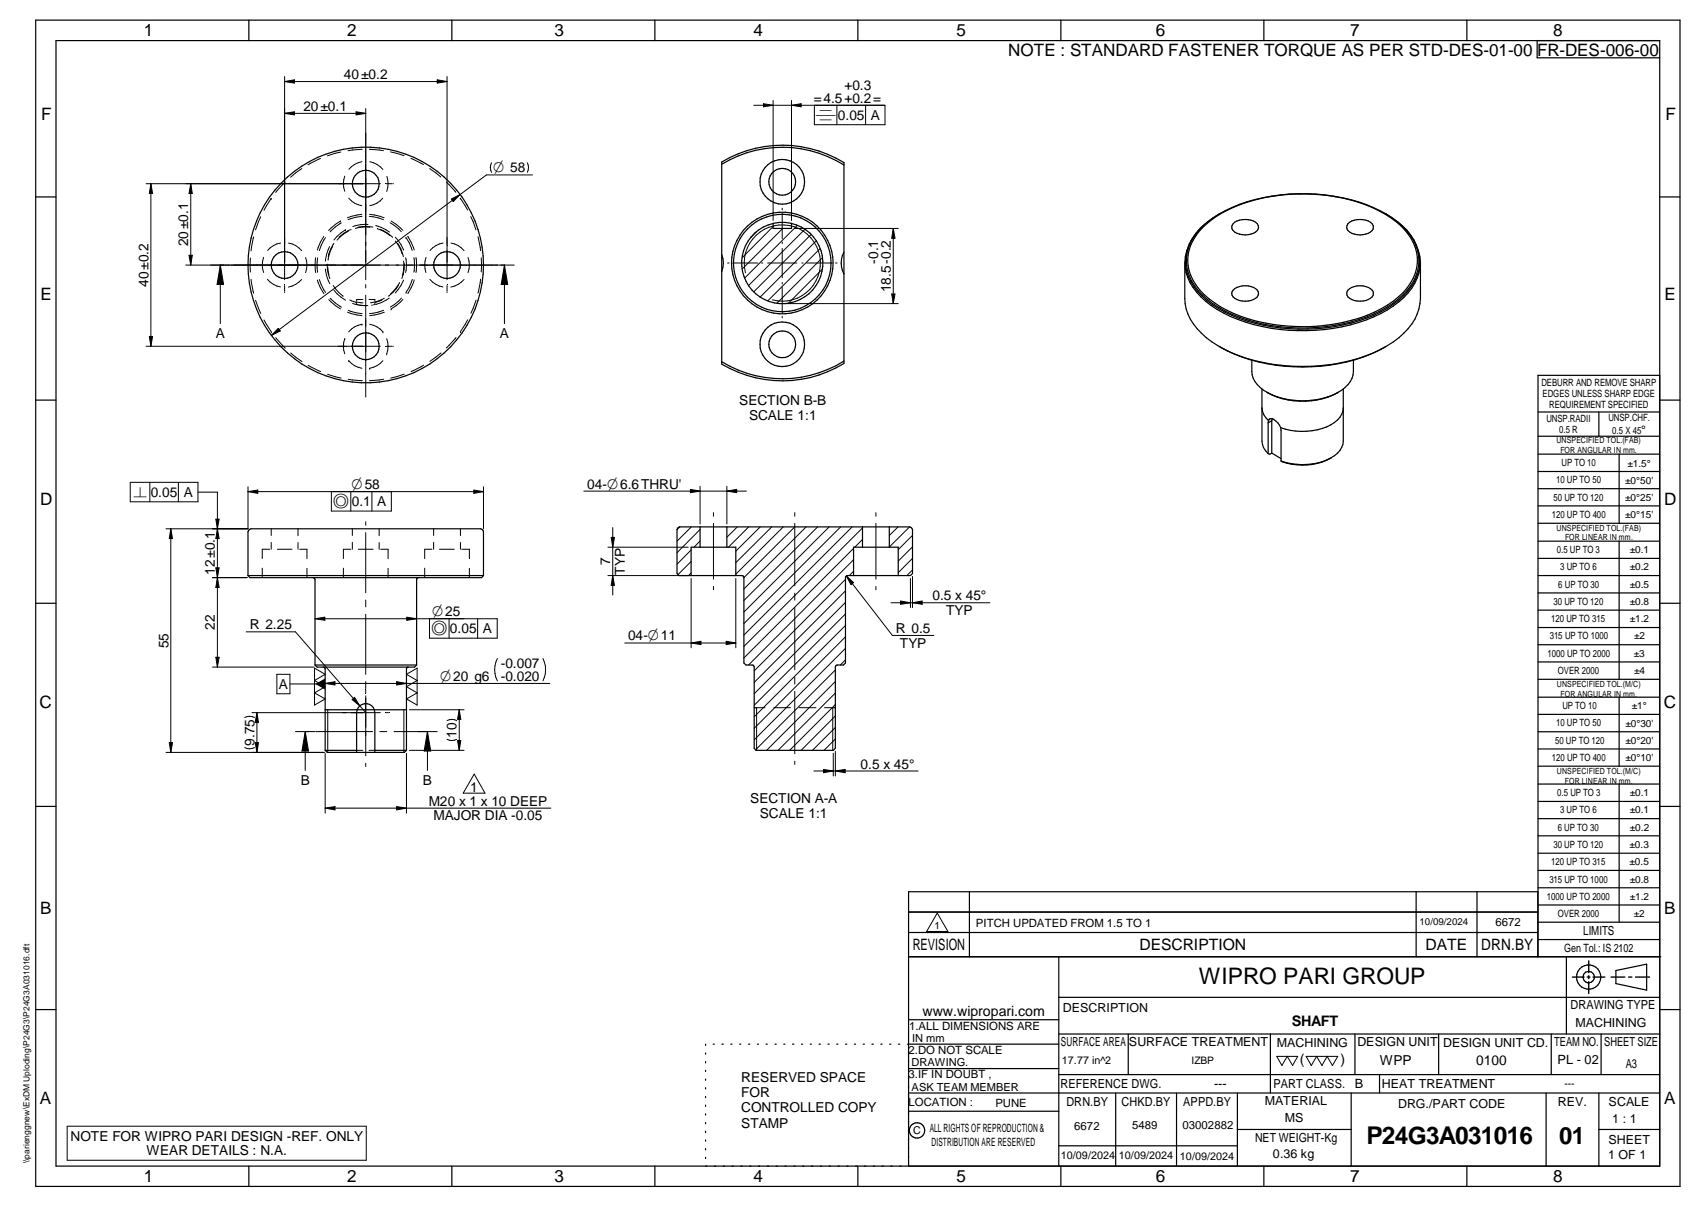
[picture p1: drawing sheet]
<svg xmlns="http://www.w3.org/2000/svg" width="420mm" height="297mm" viewBox="0 0 420 297" stroke-linecap="round" stroke-linejoin="round" font-family="sans-serif">
<g fill="none" stroke="#000" stroke-width=".3">
<path d="M8.8 5h405v287h-405zM13.8 10h395v277h-395zM61.3 5v5M111.3 5v5M161.3 5v5M211.3 5v5M261.3 5v5M311.3 5v5M361.3 5v5M378.6 10v4.2h30.2M8.8 48.5h5M177.7 40.4v26.4"/>
<path d="M177.7 40.4v-.5a29 29 0 0 1 30.1 .1v49.5a29.1 29.1 0 0 1-30.1 .1v-22.8M177.7 40.4a28.6 28.6 0 0 1 30.1 .2M190.4 55v1.2h4.5v-1.2M190.4 55a10 10 0 0 0-6 15.4 10 10 0 0 0 16.5 0 10 10 0 0 0-6-15.4M190.4 55a9.3 9.3 0 0 1 4.5 0M295.1 56.8a10.7 10.7 0 0 0-.1 15 29.3 29.3 0 0 0 16.2 8.3 45.6 45.6 0 0 0 29.1-3.4 17 17 0 0 0 9.1-10 10 10 0 0 0-.6-6.4M296.6 55.6a31.8 31.8 0 0 1 17.2-7.3 43.9 43.9 0 0 1 26.4 3.9 15.8 15.8 0 0 1 8.7 10 11.2 11.2 0 0 1-4.4 10.8 32.9 32.9 0 0 1-17.7 7 43.6 43.6 0 0 1-26.2-4.5 15.7 15.7 0 0 1-7.7-8.9 10.9 10.9 0 0 1 3.7-11zM296.8 55.1a13.7 13.7 0 0 0-4.9 8M300.6 52.5l-.2 .1a20.5 20.5 0 0 0-5.3 4.2M304.1 54.7a5 5 0 0 1 5.6 .4 1.5 1.5 0 0 1-1 2.3 4.9 4.9 0 0 1-5-.7 1.29 1.29 0 0 1 .4-2zM332 55.1a4.7 4.7 0 0 1 5.9 0 1.45 1.45 0 0 1-.9 2.3 4.9 4.9 0 0 1-5-.7 1.3 1.3 0 0 1 0-1.6zM341.1 52.5l.1 .1a18.6 18.6 0 0 1 7 6.5"/>
<path d="M344.2 54.7a12.1 12.1 0 0 1 5.2 10.7 14.2 14.2 0 0 1-6.5 9.3 40.7 40.7 0 0 1-25.4 5.9 38.3 38.3 0 0 1-18.8-5.9 13.7 13.7 0 0 1-6.5-10.5 11.4 11.4 0 0 1 2.9-7.3M344.2 54.7a37.5 37.5 0 0 0-22.3-7 40.3 40.3 0 0 0-23.2 6l-1.3 1-2.3 2.2M344.2 54.7a13.7 13.7 0 0 1 5.5 8.5M408.8 48.5h5M177.7 62.7a5.4 5.4 0 0 1 0 4.1M207.8 62.1a5.5 5.5 0 0 0 0 5.3M291.9 63.2a11.4 11.4 0 0 0 3.9 9.9 31.6 31.6 0 0 0 17.2 7.7 44.7 44.7 0 0 0 28.7-4.5 15.3 15.3 0 0 0 8-10.4l.1-1.3M304.1 71a4.8 4.8 0 0 1 5.6 .4 1.47 1.47 0 0 1-1 2.3 4.8 4.8 0 0 1-5-.6 1.29 1.29 0 0 1 .4-2.1zM332 71.4a4.4 4.4 0 0 1 6.2 .4 1.5 1.5 0 0 1-1.2 1.9 4.8 4.8 0 0 1-5-.6 1.3 1.3 0 0 1 0-1.7zM349.7 63.2l.1 1.4M349.8 64.6v8.8a12.6 12.6 0 0 1-5.3 9.7 37.6 37.6 0 0 1-22.6 7.1 40.6 40.6 0 0 1-23.5-6.1 14.3 14.3 0 0 1-6.5-9.4l-.1-10.1M8.8 98.5h5"/>
<path d="M207.8 88.9a28.6 28.6 0 0 1-30.1 .1M300.3 85.3a44.6 44.6 0 0 0 37.3 1.9l3.7-1.9M308.3 88.6a6.9 6.9 0 0 0 1.4 6.1 14.6 14.6 0 0 0 10.4 3.9 17.1 17.1 0 0 0 11.1-3.2 5.4 5.4 0 0 0 2.1-4v-2.8M310.8 95.8v12.8a4.2 4.2 0 0 0 1.5 3M312 96.5a18.7 18.7 0 0 0 17.6 0M330.8 95.8v12.8a5.5 5.5 0 0 1-4 4.6 16.2 16.2 0 0 1-11.3 .3M408.8 92.4h-30v143.1M408.8 98.5h5M310.8 100.4a4.3 4.3 0 0 0 1.6 3.1M312.3 104.1v7.5M312.4 103.5l-.1 .6M313.2 111.5l-.5 .3-.4-.2"/>
<path d="M313.2 111.5l2.3 1.4M313.2 103.5v8M313.2 103.5l-.9 .6M313.3 103l-.6 .1-.3 .4M313.3 103l.4 .3a3.9 3.9 0 0 1 1.7 1.9M313.3 103l-.1 .5M315.4 105.2l.1 8.3M327.9 112.6a14.6 14.6 0 0 1-12.4 .9M330.8 100.4a5.1 5.1 0 0 1-3.1 4.2 16 16 0 0 1-12.3 .6M378.8 101.4h30M378.8 107.4h30M378.8 111.8h30"/>
<path d="M378.8 116h30M393.8 101.4v6M398.8 111.8v17M166.9 130l.5-.3h56.6l.6 .3 .1 .3v10.8l-.5 .5h-15.5l-.4 .3-.1 21.3-.5 .5h-1.7l-.3 .4v20l-.5 .6h-19l-.5-.6v-20l-.2-.4h-1.8l-.5-.5v-21.3l-.5-.3h-15.5l-.5-.5zM172.4 129.7v5M179 129.7v5M212.4 129.7v5M219 129.7v5M378.8 120.3h30M378.8 124.5h30M378.8 128.8h30M378.8 133.2h30"/>
<path d="M378.8 137.4h30M398.8 133.2v34M8.8 148.5h5M61.1 141.6v-10.7l.7-.8h56.6l.5 .4 .2 .4v10.7M61.1 141.6h58M61.1 141.6l.5 .6h57l.5-.6M77.1 142.2l.5 .5v21M103.1 142.2l-.5 .2v.3v21M170.2 141.6v-6.9h11v6.9M210.2 141.6v-6.9h11v6.9M378.8 141.6h30M378.8 145.9h30"/>
<path d="M378.8 150.2h30M378.8 154.4h30M378.8 158.7h30M408.8 148.5h5M77.6 163.7h25M77.6 163.7l.5 .5h24l.5-.5M79.6 164.2h.2l.3 .4v20.1M80.1 174.7h20M100.6 164.2h-.3l-.2 .4v20.1M185.7 174.2h.6M205.1 174.2h.6M378.8 162.9h30"/>
<path d="M378.8 167.2h30M378.8 171.6h30M378.8 175.8h30M398.8 171.6v17M8.8 198.5h5M80.1 184.7l.5 .5h19l.5-.5M80.1 184.7h7.7M87.8 185.2v-9.8a2.24 2.24 0 0 1 2.3-2.2 2.24 2.24 0 0 1 2.2 2.2v9.8M92.3 184.7h7.8M378.8 180.1h30M378.8 184.3h30M378.8 188.6h30"/>
<path d="M378.8 193h30M378.8 197.2h30M398.8 193v33.9M408.8 198.5h5M238.7 219.5v16M348.8 219.5v16M363.8 219.5v16M378.8 201.5h30M378.8 205.7h30M378.8 210h30M378.8 214.2h30M378.8 218.5h30"/>
<path d="M223.8 235.5h185.2M223.8 229.5h154.9M223.8 224.5h154.9M260.8 235.5v51.5M378.7 235.5v-16h-154.9v67.5M378.8 222.7h30M378.8 226.9h30M378.8 231.2h30M385.8 235.5v19M398 238.8l7.5-1.5v6.4l-7.5-1.6zM8.8 248.5h5M173.8 257v.3"/>
<path d="M173.8 259.1v.3M175.6 257h.3M177.8 257h.3M180 257h.3M182.1 257h.3M184.4 257h.2M186.5 257h.3M188.7 257h.3M190.9 257h.3M193 257h.3M195.2 257h.3M197.4 257h.3"/>
<path d="M199.5 257h.3M201.7 257h.3M203.9 257h.3M206.1 257h.3M208.2 257h.4M210.4 257h.3M212.6 257h.3M214.7 257h.4M216.9 257h.3M219.1 257h.3M221.3 257h.3M223.8 251h37"/>
<path d="M260.8 257h-37.3M260.8 245.4h148M260.8 254.5h148M277.9 254.5v10M312.9 254.5v14.5M333.7 254.5v10M354.3 254.5v10M382 254.5v10M394.3 254.5v10M408.8 248.5h5M173.8 261.2v.4M173.8 263.4v.3"/>
<path d="M173.8 265.6v.3M173.8 267.7v.3M173.8 269.8v.3M173.8 271.9v.4M173.8 274.1v.3M173.8 276.3v.3M173.8 278.4v.3M223.8 269h185M223.8 263h37M223.8 273.5h37M260.8 264.5h148M274.8 269v18"/>
<path d="M289.8 269v18M304.7 269v18M304.7 278h28.1M332.8 269v18M339.8 264.5v4.5M380.8 269v18M393.8 269v18M393.8 278h15M61.3 287v5M111.3 287v5M161.3 287v5M173.8 280.5v.3"/>
<path d="M173.8 282.7v.3M173.8 284.8v.3M211.3 287v5M260.8 282h43.9M261.3 287v5M311.3 287v5M361.3 287v5"/>
<circle cx="90.1" cy="45.2" r="3.3"/>
<circle cx="192.6" cy="44.7" r="5.5"/>
<circle cx="192.7" cy="44.7" r="3.3"/>
<circle cx="70.1" cy="65.2" r="3.3"/>
<circle cx="90.1" cy="65.2" r="29"/>
<circle cx="110.1" cy="65.2" r="3.3"/>
<circle cx="192.7" cy="64.7" r="12"/>
<circle cx="192.7" cy="64.7" r="12.5"/>
<circle cx="90.1" cy="85.2" r="3.3"/>
<circle cx="192.6" cy="84.7" r="5.5"/>
<circle cx="192.7" cy="84.7" r="3.3"/>
<circle cx="391.3" cy="240.5" r="2.99"/>
<circle cx="391.3" cy="240.5" r="1.41"/>
<circle cx="225.9" cy="278.2" r="1.89"/>
</g>
<g fill="none" stroke="#000" stroke-width=".25">
<path d="M70.1 18.8v50M107.7 19.6l2.4 .5-2.4 .3zM110.1 18.8v50M70.1 20.1l2.4-.5v.8zM70.1 27.9l2.4-.4v.8zM70.1 20.1h40M70.1 27.9h20M78.9 39l-3 1.6M83.9 37.4l-3.3 1M87.7 27.5l2.4 .4-2.4 .4zM89.1 39.8a5.5 5.5 0 0 0-3.2 1.9M89.2 36.7l-3.5 .4"/>
<path d="M90.1 26.7v42.1M91 36.7l3.4 .4M91.1 39.8a5.9 5.9 0 0 1 3.2 1.9M96.2 37.4l3.3 .9M101.2 39l3.1 1.5M185.6 25.9h32.4v4.8h-17.4v-4.8M188 25.5l2.4 .4-2.4 .4zM190.4 24.7v29.6M194.9 25.9l2.4-.4v.8zM194.9 24.7v29.6M206.1 25.9v4.8M213.2 25.9v4.8"/>
<path d="M37.2 45.2l.4 2.4h-.8zM37.2 45.2v40M47 45.2v20M47 45.2l.4 2.4h-.8zM62.5 58.3l-.7 3.4M64.2 53.3l-1.3 3.3M66.8 48.8l-1.8 2.9M66.8 48.8h.1M69.1 59.8a5.5 5.5 0 0 0-3.2 1.8M70.2 44.8l-2.3 2.6M71.1 59.8a5.2 5.2 0 0 1 3.2 1.9M74.3 41.5l-2.7 2.1"/>
<path d="M79.7 58.2l-.8 1.4-.7 2M80.2 58.5l-1.1 1.9-.5 1.3M82.2 59.9a8.8 8.8 0 0 0-1.4 3.3M83.9 54.4h.1M83.9 54.4l-1.3 .8-1.7 1.5M84.1 54.9l-1.6 1-1.2 1.2M84.9 43.3a5.3 5.3 0 0 0 0 3.8M85.1 56.6h.1M85.1 56.6l-2.1 1.6-.8 .9M85.8 56.9l-1.2 .7-1.6 1.5M85.9 48.8a5.2 5.2 0 0 0 3.2 1.8M86.5 56.5a7.7 7.7 0 0 0-3 1.9"/>
<path d="M89.1 52.7l-3.6 .9M89.1 53.3l-1.5 .2-1.9 .6M90.6 55.2a8.5 8.5 0 0 0-3.7 .6M91 53.3l2.2 .3 1.2 .5M91 52.7l1.3 .2 2.3 .7M91.1 55.9a8.3 8.3 0 0 0-3.6 .3M91.9 55.9l-1.2-.1-2.4 .1M92.5 55.5a8.3 8.3 0 0 1 3.4 1.6M92.9 56.3l1.3 .5 1.8 1.2M93.7 45.2h-57.7M93.7 56.4a8.4 8.4 0 0 1 3 2M94.3 48.8a5.2 5.2 0 0 1-3.3 1.8"/>
<path d="M95.2 45.2h1.4M95.3 43.4a5.6 5.6 0 0 1-.1 3.7M96.1 54.8l1 .7 1.7 1.5M96.3 54.4l1.3 .8 1.6 1.5M96.8 45.2h.1M97.4 59.3a8.6 8.6 0 0 1 1.6 3.1M97.4 58.4a8.8 8.8 0 0 1 2 3.2M97.9 59.9a8.1 8.1 0 0 1 1.4 3.3M100 58.5h.1M100 58.5l.8 1.2 .7 1.9M100.4 58.2l.9 1.4 .7 1.9M105.8 41.5l2.8 2.1"/>
<path d="M109.1 59.8a5.5 5.5 0 0 0-3.2 1.8M109.9 44.8l2.4 2.5M111.1 59.8a5.2 5.2 0 0 1 3.2 1.9M111.2 49l2.1-1.1-1.7 1.7zM113.3 47.9l-46.5 34.6M113.4 48.8h.1M113.4 48.8l1.8 2.9M115.9 53.3l1.3 3.3M117.7 58.3l.7 3.4M121.1 40a2.52 2.52 0 0 0 0 2.4M129.9 40a2.52 2.52 0 0 1 0 2.4M131.1 43.1h-11.3l-6.5 4.8"/>
<path d="M186.4 56.9l-1.5 1.6M190.4 55.8l-7.6 7.6M192.6 51.2v.4M192.6 52.5v6.3M192.6 59.6v.3M192.8 56.2l-10 10M195.7 56.2h25.5M196.4 55.5l-13 13M198.2 56.4l-13.8 13.9M199.8 57.7l-14.2 14.1M201 59.3l-13.8 13.8M220 56.2v18.5"/>
<path d="M220 56.2l.4 2.4h-.8zM45.8 65.2h80.9M46.6 62.8h.8l-.4 2.4zM54.3 65.2l.8 4.8h-1.6zM54.3 65.2v14.4M61.7 63.5v3.5M61.8 68.7l.7 3.5M62.9 73.9l1.3 3.2M64.9 63.3a5.3 5.3 0 0 0 0 3.8M65 78.7l1.8 2.9M65.9 68.7a5.6 5.6 0 0 0 3.2 1.9M70.1 70.3v1.4"/>
<path d="M70.1 71.9v.1M74.3 68.8a5.7 5.7 0 0 1-3.3 1.9M75.3 63.4a5.3 5.3 0 0 1 0 3.7M77.8 63.4l-.2 1.8 .2 1.9M78.2 68.9l.7 1.9 .9 1.5M78.2 63.5l-.1 1 .1 2.5M78.6 68.8l.5 1.3 1.1 1.9M80.2 66.2a8.3 8.3 0 0 0 1 3.6M80.6 65v1.3l.6 2.3M80.6 65h.1M80.8 65.9l.2 1.7M81 73.7l1.6 1.5 1.3 .8"/>
<path d="M81.2 60.7a8.6 8.6 0 0 0-1 3.6M81.3 73.4l1.2 1.1 1.6 1.1M81.9 60.6a7.9 7.9 0 0 0-1.1 3.4M82.1 70.3l1.3 1.7 1.1 .9M82.2 71.4l.8 .9 2.1 1.6M85.6 76.8l3.5 .9M85.8 76.4l1.8 .6 1.6 .2M86.1 73.8l1.7 .7M86.9 74.7l1.9 .4M87.7 74.3l1.7 .2M87.8 74.5v.5M88 75h.2"/>
<path d="M88.5 75.1h.3M88.8 75.1l1.8 .1M88.8 75.1h.4M89.1 79.8h.1M89.1 79.8a5.2 5.2 0 0 0-3.2 1.9M89.4 73.7h-1.6v.4M89.7 75.2h.5M90.1 70v.9M90.1 72.6v17.5M90.9 73.7h1.4v.4M91 79.8a5.5 5.5 0 0 1 3.3 1.9M91.5 75.1h.2"/>
<path d="M92.2 75h-.2M92.3 74.6v.4M94.1 73.8l-1.8 .7M94.5 76.4l-1.3 .4-2.2 .4M94.6 73.4a8.1 8.1 0 0 1-3.3 1.1M94.6 76.8l-3.6 .9M95.9 73.4a9.3 9.3 0 0 1-3.4 1.5M96.3 76h.1M98.1 70.2l-.5 .8-1.9 1.9M98.4 69.6l-.7 1.1-1.5 1.6M98.9 73.4l-1.8 1.6-1 .6M99.2 73.7l-1.6 1.5-1.3 .8"/>
<path d="M99.3 68.9a8.6 8.6 0 0 1-1.9 3.2M99.4 64.3a8.5 8.5 0 0 1-.3 3.5M99.6 65h.1M99.6 65l-.3 2.6-.3 .9M99.9 63.4a7.9 7.9 0 0 1 0 3.7M100 71.9h.1M101.5 68.7l-.7 2-.8 1.2M101.9 63.4l.2 1.8-.2 1.8M102 68.9l-.7 1.9-.9 1.4M102.4 63.4l.2 1.8-.2 1.9M104.9 63.3a5.6 5.6 0 0 0 0 3.8M105.9 68.7a5.6 5.6 0 0 0 3.2 1.9"/>
<path d="M110.1 70.3v1.4M110.1 71.9v.1M114.3 68.8a5.7 5.7 0 0 1-3.3 1.9M115.2 78.7l-1.8 2.9M115.3 63.4a5.3 5.3 0 0 1 0 3.7M117.3 73.9l-1.3 3.2M118.4 68.7l-.7 3.4M118.5 63.5v3.4M124.2 65.2l.8 4.8h-1.6zM124.2 65.2v14.4M179.2 64.7h.4M180.4 64.7h6.3"/>
<path d="M183.6 67.1a9.4 9.4 0 0 1 8.2-11.7 9.4 9.4 0 0 1 10.2 10.1 9.4 9.4 0 0 1-11.8 8.3M187.5 64.7h.4M189 64.7h7.2M192.6 69.5v.4M192.6 70.7v6.3M192.6 77.9v.3M192.6 61.1v7.2M193.4 74.7h27.8M197.5 64.7h.3M198.7 64.7h6.2M202 61.2l-12.9 12.8M202.5 66.3l-8.3 8.3"/>
<path d="M202.6 63.4l-11.3 11.2M205.8 64.7h.4M219.6 72.3h.8l-.4 2.4zM36 85.2h57.7M36.8 82.8h.8l-.4 2.4zM66.8 81.7h.1M67.9 83.1l2.4 2.6M68.5 80.8l.5 .6-2.2 1.1zM71.6 86.9l2.8 2.1M75.9 89.9l3.1 1.5M80.7 92.1l3.3 .9M84.9 83.4a5.3 5.3 0 0 0 0 3.7"/>
<path d="M84.9 83.4h.1M85.8 93.3l3.4 .4M85.9 88.8a5.2 5.2 0 0 0 3.2 1.8M85.9 88.8h.1M90.1 90.3v1.4M90.1 91.9v5.8M91 90.6h.1M94.3 81.7h.1M94.3 88.8a5.5 5.5 0 0 1-3.3 1.8M94.5 93.3l-3.5 .4M95.2 85.2h1.4M95.2 87.1h.1"/>
<path d="M95.2 83.4a5.3 5.3 0 0 1 0 3.7M96.8 85.2h.1M99.6 92.1l-3.4 .9M104.3 89.9l-3 1.5M108.6 86.9l-2.7 2M112.3 83.1l-2.4 2.5M113.4 81.6h.1M32.1 118.7h16.7v4.8h-16.7zM36.9 118.7v4.8M43.9 118.7v4.8M61.1 119.8v10.3h-20.2M119.1 119.8v10.3"/>
<path d="M172.4 119.7v9.2M179 119.7v9.2M42.1 130.1l.4 2.4h-.8zM42.1 130.1v55.1M48.8 121.1h4.7v43.1M53.2 139.7h.8l-.5 2.5zM53.2 127.8h.8l-.5 2.3zM53.5 130.1l.5 2.4h-.8zM61.1 121l2.4-.4v.8zM61.1 121h58M64.6 139.8v2.4M66.4 135.2h-1.8v2.3"/>
<path d="M66.8 130.1v1.7M66.8 133.5v1.7M68.3 135.2h3.6M73.4 130.1v1.7M73.4 133.5v1.7M73.8 135.2h1.8v2.3M75.6 139.9v2.3M81.6 121v4.8h14.8v-4.8M84.6 139.8v2.4M86.4 135.2h-1.8v2.3M86.4 121v4.8M86.8 130.1v1.7"/>
<path d="M86.8 133.5v1.7M88.3 135.2h3.6M90.1 128.4v.9M90.1 131.1v14.8M91.6 121v4.8M93.4 130.1v1.7M93.4 133.5v1.7M93.8 135.2h1.8v2.3M95.6 139.9v2.3M104.6 139.8v2.4M106.4 135.2h-1.8v2.3M106.8 130.1v1.7"/>
<path d="M106.8 133.5v1.7M108.2 135.2h3.7M113.4 130.1v1.7M113.4 133.5v1.7M113.7 135.2h1.9v2.3M115.6 139.9v2.3M116.7 120.6l2.4 .4-2.4 .4zM143.8 120.9h40M149.7 134.7h19.8M150.5 132.2h.8l-.4 2.5zM150.9 129.8v16.6M167.4 129.7l-.7 .6"/>
<path d="M170 120.4l2.4 .5-2.4 .3zM170.2 135.3l-3.5 3.6M170.2 138.2l-3.2 3.2M170.3 129.7l-3.6 3.5M172.4 130.3l-5.7 5.7M172.4 133.1l-1.5 1.6M175.7 126.2v.8M175.7 128.8v13.7M179 120.9l2.4-.5v.8zM181.6 129.7l-2.6 2.5M184.4 129.7l-5 5M187.2 129.7l-6 5.9"/>
<path d="M190.1 129.7l-8.9 8.8M192.9 129.7l-11.7 11.6M195.7 129.7l-12.5 12.5M195.7 126.2v.8M195.7 128.8v15.4M198.5 129.7l-15.3 15.2M201.4 129.7l-18.2 18.1M204.2 129.7l-21 20.9M207 129.7l-23.8 23.8M209.9 129.7l-26.7 26.6M210.2 135l-27 26.9M210.2 137.8l-25.8 25.9"/>
<path d="M212.4 129.9l-29.2 29.2M212.4 132.8l-1.9 1.9M215.7 126.2v.8M215.7 128.8v13.7M221.2 129.7l-2.2 2.1M224 129.7l-5 4.9M224.7 131.7l-3.5 3.6M224.7 134.6l-3.5 3.5M224.7 137.4l-3.5 3.5M52.4 142.2h8.5M53.5 142.2l.5 2.4h-.8zM60.7 155.5h12.1l17.3 19.9"/>
<path d="M77.6 152.3l2.4-.4v.8zM90.1 147.7v1.7M90.1 151.2v14.7M100.2 151.9l2.4 .4-2.4 .4zM105.8 152.3v4.8h16.7v-4.8h-44.9M110.6 152.3v4.8M117.6 152.3v4.8M149.7 141.6h19.8M150.9 141.6l.4 2.5h-.8zM153.9 158.2h27.3M170.2 158.2l2.4-.4v.8zM170.2 142.4v17"/>
<path d="M170.2 141l-.6 .6M175.7 144.3v.9M178.8 157.8l2.4 .4-2.4 .4zM181.2 142.4v17M195.7 146v1.7M195.7 149.5v15.3M208.2 148.3l-22.5 22.4M208.2 151.1l-22.5 22.5M208.2 153.9l-22.5 22.5M208.2 156.7l-22.5 22.5M208.2 142.6l-22.5 22.5M208.2 145.4l-22.5 22.5"/>
<path d="M208.2 159.6l-22.5 22.5M208.4 141.7l11.4 14.7h10.2M208.4 141.7l1.8 1.7-.6 .5zM210.2 140.6l-1 1M215.7 144.3v.9M219.4 148.3h24.4M221.8 147.9l2.4 .4-2.4 .4zM224.2 142.4v7.1M224.7 141.9v7.6M224.7 148.3l2.4-.4v.8zM224.7 140.3l-1.4 1.3M52.4 164.2h25"/>
<path d="M53.2 161.8h.8l-.5 2.4zM62.7 176.6a2.6 2.6 0 0 0-2.4 0M63.3 175.4v9.8M63.3 175.4l.4 2.4h-.8zM68.2 165.9h3.2v4.8h-3.2zM71.4 168.3h8.7M77.5 164.4l2.6 1.5-2.6 1.6 2.6 1.5-2.6 1.5 2.6 1.5-2.6 1.5zM80.1 168.2l2.4-.4v.8zM80.1 168.2h55.3M80.7 174.7v10.5M86.7 172.2l.6-.6 1.3 2.1zM90.1 167.7v1.8"/>
<path d="M90.1 169.8v.7M90.1 171.2v14.8M93.7 175.4h-31.7M95 175.4h.7M97.7 167.8l2.4 .4-2.4 .4zM99.5 174.7v10.5M100.1 165.9l2.6-1.5v9.1l-2.6-1.5 2.6-1.5-2.6-1.5 2.6-1.5zM100.8 174.7h13.5M112.5 177.3a2.52 2.52 0 0 0-2.4 0M113.1 174.7l.4 2.3h-.8zM113.1 174.7v10M122.5 162.1a5.9 5.9 0 0 0 0 5.5"/>
<path d="M133.7 162.1a6.3 6.3 0 0 1 0 5.5M188.4 174.2h-2.1v10.5M190.6 174.2h4.1M195.7 166.7v1.7M195.7 170.1v15.4M196.8 174.2h4.1M203.1 174.2h2v10.5M205.7 179l-5.6 5.7M205.7 176.2l-8.4 8.5M205.7 173.4l-11.2 11.3M205.7 170.6l-14.1 14.1M205.7 167.7l-16.9 17"/>
<path d="M205.7 164.9l-19.6 19.6M208.2 162.4l-1.2 1.3M40.9 185.2h39M41.7 182.8h.8l-.4 2.4zM60.3 184a2.6 2.6 0 0 0 2.4 0M62.9 182.8h.8l-.4 2.4zM72.8 180h4.8M75.2 180v9.6M75.2 180l.8 4.8h-1.6zM77.8 180h14M80.1 185.4v14.7M80.1 198.9h55.6"/>
<path d="M80.1 198.9l2.4-.4v.8zM87.8 184.7h1.6M90.1 187.8v.8M90.9 184.7h1.4M93.5 180h1.7M97.7 198.5l2.4 .4-2.4 .4zM100.1 185.4v14.7M100.8 184.7h13.5M105.3 180l.8 4.8h-1.6zM105.3 180v9.6M107.7 180h-10.6M110.1 181.9a2.52 2.52 0 0 0 2.4 0"/>
<path d="M112.7 182.2h.8l-.4 2.5zM116.8 190.5l2.7 4.7h-5.4zM195.7 187.3v.8M200.4 189.7h25.7M202.8 189.4l2.4 .3-2.4 .5zM205.2 185.4v5.6M205.7 181.9l-2.8 2.8M205.7 189.7l2.4-.3v.8zM205.7 184.9v6.1M230.8 224.7l2.7 4.5h-5.3zM314.4 260h5.2l-1.3 2.2-1.3-2.2-1.3 2.2zM321.7 260h7.8l-1.3 2.2-1.4-2.2-1.2 2.2-1.3-2.2-1.4 2.2z"/>
<path d="M16.5 277.2h73.7v8.3h-73.7z"/>
</g>
<path d="M391.3 236.5v2.9M387.3 240.5h2.8M390.9 240.5h.7M391.3 240.1v.7M391.3 241.6v2.9M392.3 240.5h3M396.8 240.5h3.4M401.1 240.5h.8M402.8 240.5h3.5" fill="none" stroke="#000" stroke-width=".34"/>
<g fill="#000">
<path d="M70.1 20.1l2.4-.5v.8zM107.7 19.6l2.4 .5-2.4 .3zM70.1 27.9l2.4-.4v.8zM87.7 27.5l2.4 .4-2.4 .4zM188 25.5l2.4 .4-2.4 .4zM194.9 25.9l2.4-.4v.8zM37.2 45.2l.4 2.4h-.8zM47 45.2l.4 2.4h-.8zM111.2 49l2.1-1.1-1.7 1.7zM220 56.2l.4 2.4h-.8zM46.6 62.8h.8l-.4 2.4zM54.3 65.2l.8 4.8h-1.6z"/>
<path d="M124.2 65.2l.8 4.8h-1.6zM219.6 72.3h.8l-.4 2.4zM36.8 82.8h.8l-.4 2.4zM68.5 80.8l.5 .6-2.2 1.2zM42.1 130.1l.4 2.4h-.8zM53.5 130.1l.5 2.4h-.8zM53.2 139.7h.8l-.5 2.5zM53.2 127.8h.8l-.5 2.3zM61.1 121l2.4-.4v.8zM116.7 120.6l2.4 .4-2.4 .4zM150.5 132.2h.8l-.4 2.5zM170 120.4l2.4 .5-2.4 .3z"/>
<path d="M179 120.9l2.4-.5v.8zM53.5 142.2l.5 2.4h-.8zM77.6 152.3l2.4-.4v.8zM100.2 151.9l2.4 .4-2.4 .4zM150.9 141.6l.4 2.5h-.8zM170.2 158.2l2.4-.4v.8zM178.8 157.8l2.4 .4-2.4 .4zM208.4 141.7l1.8 1.7-.6 .5zM221.8 147.9l2.4 .4-2.4 .4zM224.7 148.3l2.4-.4v.8zM53.2 161.8h.8l-.5 2.4zM63.3 175.4l.4 2.4h-.8z"/>
<path d="M77.7 168.3l2.4-1.3v2.7zM80.1 168.2l2.4-.4v.8zM86.7 172.2l.6-.6 1.3 2.1zM97.7 167.8l2.4 .4-2.4 .4zM113.1 174.7l.4 2.3h-.8zM41.7 182.8h.8l-.4 2.4zM62.9 182.8h.8l-.4 2.4zM75.2 180l.8 4.8h-1.6zM80.1 198.9l2.4-.4v.8zM97.7 198.5l2.4 .4-2.4 .4zM105.3 180l.8 4.8h-1.6zM112.7 182.2h.8l-.4 2.5z"/>
<path d="M202.8 189.4l2.4 .3-2.4 .5zM205.7 189.7l2.4-.3v.8z"/>
</g>
<text font-size="6" x="336.5" y="281.6">P24G3A031016</text>
<text font-size="5.9" x="384" y="281.6">01</text>
<text font-size="5.6" x="295.3" y="242.2">WIPRO PARI GROUP</text>
<g font-size="4.2">
<text x="35.4" y="9">1</text>
<text x="85.5" y="8.9">2</text>
<text x="136.6" y="9">3</text>
<text x="185.6" y="9">4</text>
<text x="235.6" y="9">5</text>
<text x="284.6" y="8.8">6</text>
<text x="332.6" y="9">7</text>
<text x="382.6" y="9">8</text>
<text x="248.3" y="13.8">NOTE : STANDARD FASTENER TORQUE AS PER STD-DES-01-00 FR-DES-006-00</text>
<text x="10.1" y="29.6">F</text>
<text x="410.2" y="29.6">F</text>
<text x="9.9" y="73.9">E</text>
<text x="409.9" y="73.9">E</text>
<text x="9.9" y="124.2">D</text>
<text x="409.9" y="124.2">D</text>
<text x="9.7" y="174.3">C</text>
<text x="409.7" y="174.3">C</text>
<text x="9.9" y="225">B</text>
<text x="409.8" y="225">B</text>
<text x="9.8" y="271.7">A</text>
<text x="409.8" y="271.7">A</text>
<text x="35.4" y="291">1</text>
<text x="85.5" y="290.9">2</text>
<text x="136.6" y="291">3</text>
<text x="185.6" y="291">4</text>
<text x="235.6" y="291">5</text>
<text x="284.6" y="290.8">6</text>
<text x="332.6" y="291">7</text>
<text x="382.6" y="291">8</text>
</g>
<g font-size="3.9">
<text x="224.8" y="233.8">REVISION</text>
<text x="280.7" y="233.8">DESCRIPTION</text>
<text x="351.1" y="233.8">DATE</text>
<text x="364.8" y="233.8">DRN.BY</text>
</g>
<g font-size="3.7">
<text x="200.8" y="29.5">d</text>
<text x="121.5" y="42.4">O 58</text>
<text x="32.8" y="122.3">n</text>
<text x="82.1" y="124.6">a</text>
<text x="86.6" y="120.4">O58</text>
<text x="106.2" y="155.9">a</text>
<text x="106.5" y="151.7">O25</text>
<text x="108.4" y="167.6">O20 g6</text>
</g>
<text font-size="3.6" x="318.2" y="252.6">SHAFT</text>
<g font-size="3.5">
<text x="227.2" y="250">www.wipropari.com</text>
<text x="320.2" y="261.9">(</text>
<text x="330.1" y="261.9">)</text>
</g>
<g font-size="3.4">
<text x="84.7" y="19.5">40±0.2</text>
<text x="208" y="22.2">+0.3</text>
<text x="74.7" y="27.3">20±0.1</text>
<text x="200.4" y="25.3">=4.5+0.2=</text>
<text x="206.4" y="29.5">0.05 A</text>
<text x="46.3" y="60.6" transform="rotate(-90 46.3 60.6)">20±0.1</text>
<text x="216.3" y="64.9" transform="rotate(-90 216.3 64.9)">-0.1</text>
<text x="36.6" y="70.6" transform="rotate(-90 36.6 70.6)">40±0.2</text>
<text x="219.4" y="71.9" transform="rotate(-90 219.4 71.9)">18.5-0.2</text>
<text x="53.1" y="83.2">A</text>
<text x="123.1" y="83.2">A</text>
<text x="182.1" y="99.7">SECTION B-B</text>
<text x="184.5" y="103.3">SCALE 1:1</text>
<text x="37.1" y="122.3">0.05 A</text>
<text x="86.6" y="124.6">0.1 A</text>
<text x="144.6" y="120.3">04-O6.6THRU'</text>
<text x="52.9" y="141.5" transform="rotate(-90 52.9 141.5)">12±0.1</text>
<text x="150.3" y="139.1" transform="rotate(-90 150.3 139.1)">7</text>
<text x="153.9" y="141.4" transform="rotate(-90 153.9 141.4)">TYP</text>
<text x="229.6" y="147.7">0.5 x 45°</text>
<text x="52.9" y="155" transform="rotate(-90 52.9 155)">22</text>
<text x="61.5" y="154.9">R 2.25</text>
<text x="110.8" y="155.9">0.05 A</text>
<text x="220.6" y="155.8">R 0.5</text>
<text x="233" y="151.3">TYP</text>
<text x="41.5" y="159.5" transform="rotate(-90 41.5 159.5)">55</text>
<text x="154.7" y="157.6">04-O11</text>
<text x="221.6" y="159.4">TYP</text>
<text x="123.3" y="164.5">-0.007</text>
<text x="123.3" y="167.6">-0.020</text>
<text x="68.7" y="169.5">A</text>
<text x="62.7" y="183.6" transform="rotate(-90 62.7 183.6)">9.75</text>
<text x="112.5" y="181.5" transform="rotate(-90 112.5 181.5)">10</text>
<text x="212" y="189.1">0.5 x 45°</text>
<text x="74.1" y="193.2">B</text>
<text x="104.1" y="193.2">B</text>
<text x="115.8" y="194.8">1</text>
<text x="184.8" y="197.6">SECTION A-A</text>
<text x="105.6" y="198.3">M20 x 1 x 10 DEEP</text>
<text x="106.8" y="201.9">MAJOR DIA -0.05</text>
<text x="187.1" y="201.2">SCALE 1:1</text>
<text x="339.8" y="262.2">WPP</text>
<text x="363.6" y="262">0100</text>
<text x="182.6" y="266.2">RESERVED SPACE</text>
<text x="182.6" y="270">FOR</text>
<text x="182.6" y="273.7">CONTROLLED COPY</text>
<text x="17.4" y="280.8">NOTE FOR WIPRO PARI DESIGN -REF. ONLY</text>
<text x="182.6" y="277.5">STAMP</text>
<text x="36.1" y="284.4">WEAR DETAILS : N.A.</text>
</g>
<g font-size="3.1">
<text x="389.9" y="230.2">LIMITS</text>
<text x="261.8" y="249">DESCRIPTION</text>
<text x="386.8" y="248.4">DRAWING TYPE</text>
<text x="261.3" y="257.5">SURFACE AREA</text>
<text x="278" y="257.5">SURFACE TREATMENT</text>
<text x="314.5" y="257.6">MACHINING</text>
<text x="334.3" y="257.5">DESIGN UNIT</text>
<text x="355.4" y="257.6">DESIGN UNIT CD.</text>
<text x="382.8" y="257.3">TEAM NO.</text>
<text x="388" y="252.8">MACHINING</text>
<text x="395.1" y="257.4">SHEET SIZE</text>
<text x="383.6" y="261.9">PL - 02</text>
<text x="400.4" y="262.8">A3</text>
<text x="261.2" y="267.8">REFERENCE DWG.</text>
<text x="299" y="267.8">---</text>
<text x="313.6" y="267.7">PART CLASS.</text>
<text x="333.7" y="267.7">B</text>
<text x="340.3" y="267.7">HEAT TREATMENT</text>
<text x="262.6" y="272.2">DRN.BY</text>
<text x="276.2" y="272.1">CHKD.BY</text>
<text x="291.4" y="272.2">APPD.BY</text>
<text x="311.5" y="272">MATERIAL</text>
<text x="344.3" y="272.6">DRG./PART CODE</text>
<text x="383.7" y="272.2">REV.</text>
<text x="396.2" y="272.3">SCALE</text>
<text x="309.1" y="280.9">NET WEIGHT-Kg</text>
<text x="316.5" y="276.1">MS</text>
<text x="396.1" y="281.4">SHEET</text>
<text x="397.1" y="276.4">1 : 1</text>
<text x="313.5" y="285.1">0.36 kg</text>
<text x="396.1" y="285.3">1 OF 1</text>
</g>
<text font-size="3" x="404.2" y="106.8">°</text>
<g font-size="2.8">
<text x="368.3" y="227.9">6672</text>
<text x="240.4" y="228">PITCH UPDATED FROM 1.5 TO 1</text>
<text x="385.2" y="234.4">Gen Tol.: IS 2102</text>
<text x="223.9" y="253.4">1.ALL DIMENSIONS ARE</text>
<text x="223.8" y="259.3">2.DO NOT SCALE</text>
<text x="223.8" y="265.4">3.IF IN DOUBT ,</text>
<text x="223.8" y="272.2">LOCATION :</text>
<text x="245.1" y="272.4">PUNE</text>
<text x="229" y="278.7">ALL RIGHTS OF REPRODUCTION &amp;</text>
<text x="264.6" y="278">6672</text>
<text x="278.8" y="277.7">5489</text>
<text x="291.2" y="277.9">03002882</text>
<text x="229.4" y="282.1">DISTRIBUTION ARE RESERVED</text>
</g>
<g font-size="2.7">
<text x="224.7" y="256.4">IN mm</text>
<text x="224.5" y="262.4">DRAWING.</text>
<text x="261.5" y="261.9">17.77 in^2</text>
<text x="224.5" y="268.4">ASK TEAM MEMBER</text>
<text x="224.9" y="279.2">C</text>
<text x="261.3" y="285.2">10/09/2024</text>
<text x="275.6" y="285.2">10/09/2024</text>
<text x="290.6" y="285.4">10/09/2024</text>
</g>
<g font-size="2.5">
<text x="379.6" y="95">DEBURR AND REMOVE SHARP</text>
<text x="379.9" y="97.7">EDGES UNLESS SHARP EDGE</text>
<text x="381.5" y="100.5">REQUIREMENT SPECIFIED</text>
<text x="380.9" y="103.8">UNSP.RADII</text>
<text x="384" y="106.6">0.5 R</text>
<text x="396.1" y="103.6">UNSP.CHF.</text>
<text x="397.1" y="106.8">0.5 X 45</text>
<text x="383.2" y="119">10 UP TO 50</text>
<text x="384.6" y="114.7">UP TO 10</text>
<text x="400.3" y="119">±0°50'</text>
<text x="400.8" y="114.8">±1.5°</text>
<text x="382.6" y="123.2">50 UP TO 120</text>
<text x="400.3" y="123.2">±0°25'</text>
<text x="382.2" y="127.4">120 UP TO 400</text>
<text x="400.3" y="127.4">±0°15'</text>
<text x="383.4" y="136.1">0.5 UP TO 3</text>
<text x="401.4" y="136.1">±0.1</text>
<text x="384.2" y="140.4">3 UP TO 6</text>
<text x="401.4" y="140.3">±0.2</text>
<text x="382.6" y="148.8">30 UP TO 120</text>
<text x="383.8" y="144.6">6 UP TO 30</text>
<text x="401.4" y="148.9">±0.8</text>
<text x="401.4" y="144.7">±0.5</text>
<text x="382" y="153.1">120 UP TO 315</text>
<text x="401.4" y="153.1">±1.2</text>
<text x="381.2" y="161.6">1000 UP TO 2000</text>
<text x="381.7" y="157.4">315 UP TO 1000</text>
<text x="402.4" y="161.6">±3</text>
<text x="402.5" y="157.4">±2</text>
<text x="383.7" y="165.9">OVER 2000</text>
<text x="402.5" y="165.9">±4</text>
<text x="383.2" y="178.8">10 UP TO 50</text>
<text x="384.8" y="174.5">UP TO 10</text>
<text x="400.3" y="178.8">±0°30'</text>
<text x="401.9" y="174.6">±1°</text>
<text x="383" y="183">50 UP TO 120</text>
<text x="400.3" y="183.1">±0°20'</text>
<text x="382.2" y="187.3">120 UP TO 400</text>
<text x="400.3" y="187.3">±0°10'</text>
<text x="383.5" y="195.9">0.5 UP TO 3</text>
<text x="401.4" y="196">±0.1</text>
<text x="384.2" y="200.1">3 UP TO 6</text>
<text x="401.4" y="200.2">±0.1</text>
<text x="382.6" y="208.7">30 UP TO 120</text>
<text x="383.7" y="204.4">6 UP TO 30</text>
<text x="401.4" y="208.7">±0.3</text>
<text x="401.4" y="204.4">±0.2</text>
<text x="382" y="213">120 UP TO 315</text>
<text x="401.4" y="212.9">±0.5</text>
<text x="381" y="221.4">1000 UP TO 2000</text>
<text x="381.6" y="217.2">315 UP TO 1000</text>
<text x="401.4" y="221.4">±1.2</text>
<text x="401.4" y="217.2">±0.8</text>
<text x="383.7" y="225.7">OVER 2000</text>
<text x="402.4" y="225.7">±2</text>
<text x="230.2" y="228.6">1</text>
<text x="293.4" y="261.9">IZBP</text>
<text x="385.3" y="267.5">---</text>
</g>
<text font-size="2.4" x="349.6" y="227.7">10/09/2024</text>
<g font-size="2.1">
<text x="383.3" y="109.1">UNSPECIFIED TOL.(FAB)</text>
<text x="384.3" y="111.4">FOR ANGULAR IN mm.</text>
<text x="383.4" y="130.6">UNSPECIFIED TOL.(FAB)</text>
<text x="385.4" y="133">FOR LINEAR IN mm.</text>
<text x="383.4" y="169">UNSPECIFIED TOL.(M/C)</text>
<text x="384.3" y="171.4">FOR ANGULAR IN mm.</text>
<text x="383.4" y="190.5">UNSPECIFIED TOL.(M/C)</text>
<text x="385.4" y="192.8">FOR LINEAR IN mm.</text>
<text x="7.2" y="286.3" transform="rotate(-90 7.2 286.3)">\\parienggnew\ExDM Uploding\P24G3\P24G3A031016.dft</text>
</g>
</svg>
